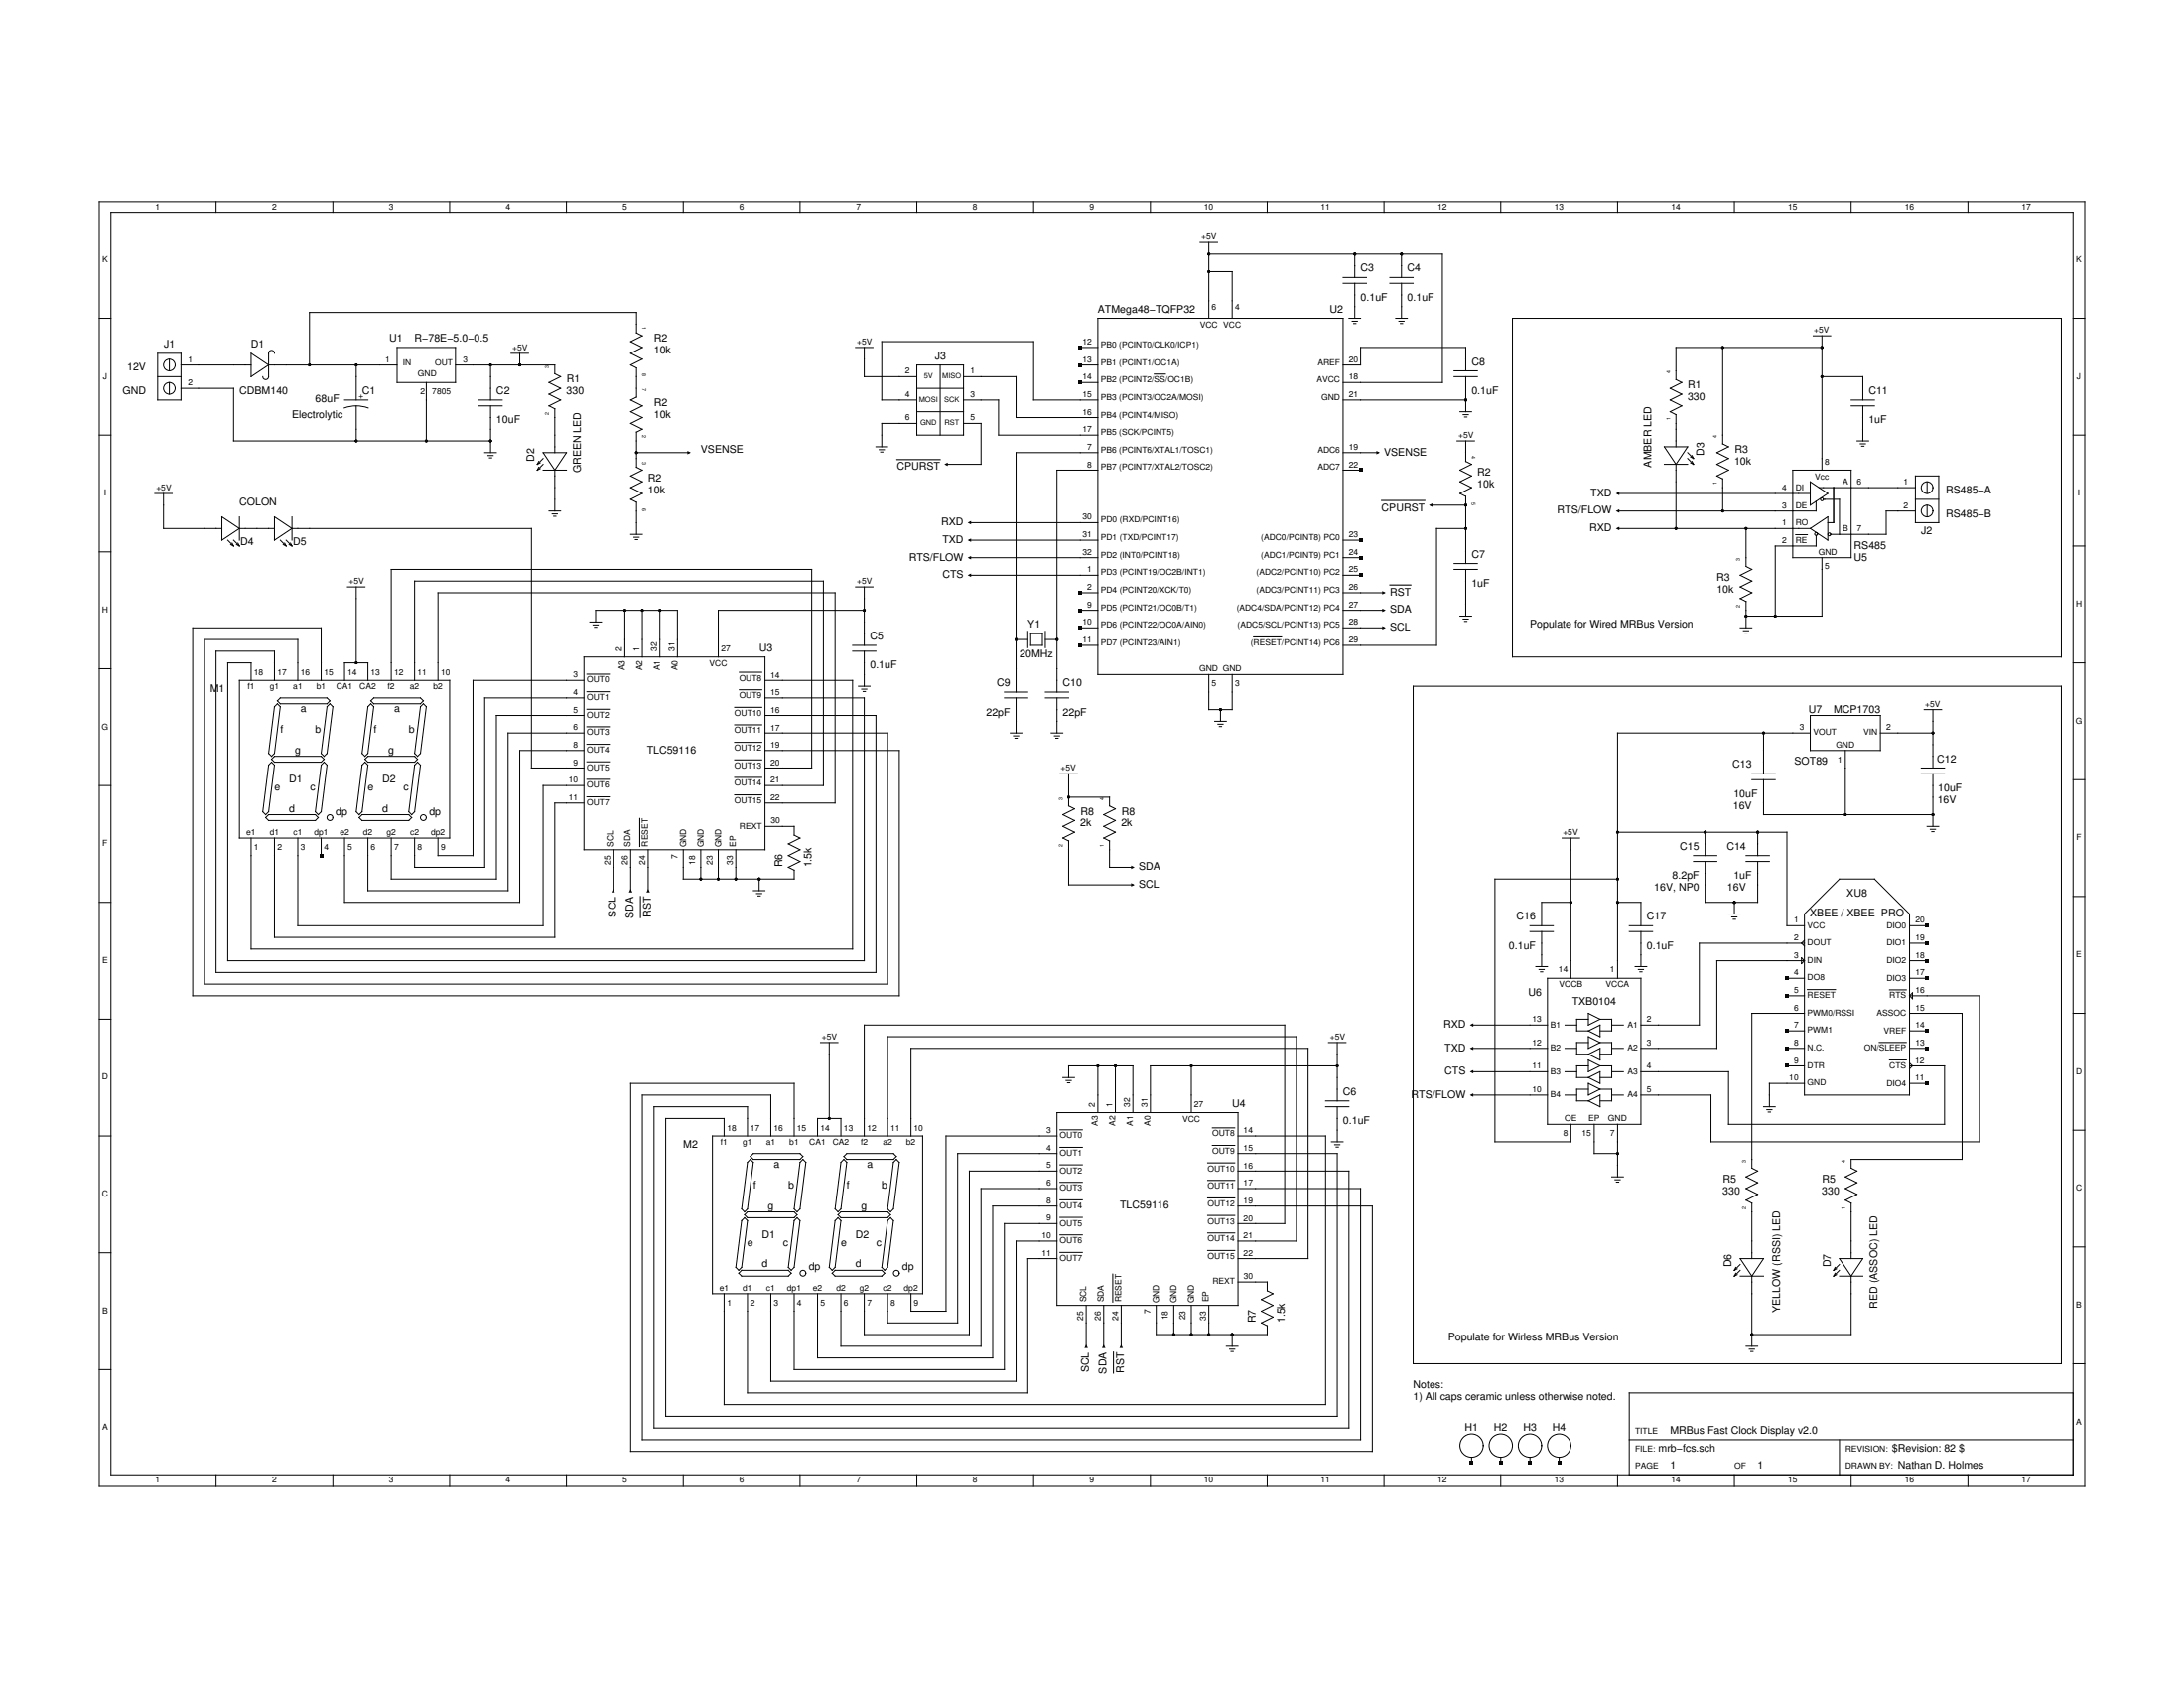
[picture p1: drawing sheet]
<svg xmlns="http://www.w3.org/2000/svg" width="279mm" height="216mm" viewBox="0 0 279 216" stroke-linecap="round" stroke-linejoin="round" font-family="sans-serif">
<g fill="none" stroke="#000" stroke-width=".13">
<path d="M12.7 25.8h254v164.3h-254zM14.2 27.3h251v161.3h-251zM27.6 25.8v1.5M42.6 25.8v1.5M57.5 25.8v1.5M72.5 25.8v1.5M87.4 25.8v1.5M102.3 25.8v1.5M117.3 25.8v1.5M132.2 25.8v1.5M147.2 25.8v1.5M153.5 31h2.3"/>
<path d="M154.6 32.5h29.9v16.4h-12.7M154.6 31v9.7M154.6 34.7h3v6M162.1 25.8v1.5M171.8 35.5h3M171.8 36.2h3M173.3 32.5v3M173.3 36.2v4.5M177.1 25.8v1.5M177.8 35.5h3M177.8 36.2h3M179.3 32.5v3"/>
<path d="M179.3 36.2v4.5M192 25.8v1.5M206.9 25.8v1.5M221.9 25.8v1.5M236.8 25.8v1.5M251.8 25.8v1.5M12.7 40.7h1.5M12.7 55.6h1.5M20.2 45.2h3v6h-3zM20.2 48.2h3M21.7 45.9v1.5M21.7 48.9v1.5"/>
<path d="M23.2 46.7h8.9M23.2 49.7h6.7v6.7h32.9M32.1 45.2l2.3 1.5-2.3 1.5zM34.4 46.7h16.4M35.1 45.2a.37 .37 0 0 0-.4-.4 .37 .37 0 0 0-.3 .4v3a.37 .37 0 0 1-.4 .4 .37 .37 0 0 1-.4-.4M39.6 46.7v-6.7h41.8v2.6l.8 .4-1.5 .7 1.5 .7-1.5 .8 1.5 .7-1.5 .8 .7 .4v3.7l-.7 .4 1.5 .7-1.5 .8 1.5 .7-1.5 .8 1.5 .7-.8 .4M44 52.2a4.5 4.5 0 0 1 3.1 0M44.1 51.2h3M45.6 46.7v4.5M45.6 51.9v4.5M50.8 44.4h7.5v4.5h-7.5zM54.5 48.9v7.5"/>
<path d="M58.3 46.7h12.7v1.1l.7 .4-1.5 .7 1.5 .8-1.5 .7 1.5 .8-1.5 .7 .8 .4M61.3 51.2h2.9M61.3 51.9h2.9M62 57.9h1.5M62.4 58.3h.7M62.6 58.6h.3M62.8 46.7v4.5M62.8 51.9v6M65.4 45.2h2.2M66.5 45.2v1.5M68.9 59.8l-.2 .3M68.9 59l-.2 .4"/>
<path d="M69.1 59.9l-.4 .2M69.1 59.2l-.4 .2M69.5 57.9h3l-1.5 2.2zM69.5 58.6l-.8 .8M69.5 59.4l-.8 .7M71 52.3v5.6M81.4 57.9h6.8M81.4 55.3v4.5M81.4 59.8l.8 .3-1.5 .8 1.5 .7-1.5 .8 1.5 .7-1.5 .8 .7 .3v4.1M109.4 44.4h2.3M110.6 44.4v3.8h6.7M112.1 57.1h1.5"/>
<path d="M112.5 57.5h.6M112.7 57.8h.3M114.7 58.8h5.6M117.3 46.7h6v8.9h-6zM117.3 49.7h6M117.3 51.2h-4.5v-7.5h19.4v7.5h8.2M117.3 52.7h6M117.3 54.2h-4.5v2.9M120.3 46.7v8.9M123.3 51.2h4.4v4.4h12.7M123.3 48.2h6.7v5.2h10.4M123.3 54.2h2.2v5.2h-4.5"/>
<path d="M138.2 46.7h2.2M138.2 48.9h2.2M138.2 44.4h2.2M140.4 57.9h-10.4v30.6M140.4 40.7h31.4v45.6h-31.4zM147.7 47.8h1.4M171.8 46.7h2.3v-2.3h13.4v3M171.8 57.9h4.5M171.8 51.2h15.7M172.6 40.7h1.5M173 41.1h.7M173.2 41.4h.3"/>
<path d="M178.5 40.7h1.5M179 41.1h.6M179.1 41.4h.3M186 48.2h3M186 47.4h3M186.4 56.4h2.2M186.8 52.7h1.5M187.2 53h.6M187.4 53.3h.3M187.5 48.2v4.5M187.5 56.4v2.6l.8 .4M188.3 59.4l-1.5 .7 1.5 .8-1.5 .7 1.5 .8-1.5 .7 .7 .4v8.6"/>
<path d="M193.5 40.7h70.2v43.3h-70.2zM212.9 57.1h3l-1.5 2.3zM212.9 59.4h3M213.7 52.7l.7 .3v4.1M214.4 59.4v8.2M215.9 57.9l.7 .7M215.9 58.6l.7 .8M216.3 59.2l.3 .2M216.3 58.4l.3 .2M216.5 59l.1 .4M216.5 58.3l.1 .3M220.4 44.4v12.4l.7 .3-1.5 .8 1.5 .7-1.5 .8 1.5 .7-1.5 .8 .8 .4v4.1"/>
<path d="M232 42.9h2.2M233.1 48.2h5.2v3M233.1 44.4h-18.7v4.2l.8 .3-1.5 .8 1.5 .7-1.5 .8 1.5 .7-1.5 .8M233.1 42.9v17.2M236.8 51.2h3M236.8 51.9h3M237.6 56.4h1.5M238 56.8h.6M238.2 57.1h.3M238.3 51.9v4.5M265.2 40.7h1.5M265.2 55.6h1.5"/>
<path d="M12.7 70.6h1.5M19.8 63.1h2.2M20.9 63.1v4.5h7.5M28.4 66.1l2.2 1.5-2.2 1.5zM29.1 69.1l.8 .7M29.5 69.7l.4 .1M29.7 69.5l.2 .3M29.9 69.1l.7 .7M30.3 69.7l.3 .1M30.4 69.5l.2 .3M30.6 67.6h4.5M30.6 66.1v3"/>
<path d="M35.1 66.1l2.3 1.5-2.3 1.5zM35.9 69.1l.7 .7M36.2 69.7l.4 .1M36.4 69.5l.2 .3M36.6 69.1l.8 .7M37 69.7l.4 .1M37.2 69.5l.2 .3M37.4 67.6h30.6v30.6h6.7M37.4 66.1v3M44.5 75.1h2.2M45.6 75.1v9.7M69.5 60.1h3"/>
<path d="M70.2 65.4h1.5M70.6 65.7h.7M70.8 66h.3M71 60.1v5.3M75.5 79.6h1.4M75.9 79.9h.6M76.2 79.6v-1.5h10.5v5.9M79.9 78.1v5.9M80.7 68.3h1.5M81.1 68.7h.7M81.3 69h.3M82.2 78.1v5.9"/>
<path d="M84.4 78.1v5.9M109.4 75.1h2.3M110.6 75.1v7.4M110.6 78.1h-18.7v5.9M124 66.9h16.4M124 71.3h16.4M124 69.1h16.4M124 73.6h16.4M138.2 75.8h2.2M138.2 78.1h2.2M140.4 60.1h-5.2v28.4M171.8 60.1h2.3"/>
<path d="M171.8 71.3h2.3M171.8 69.1h2.3M171.8 73.6h2.3M171.8 75.8h5.3M171.8 78.1h5.3M176.7 64h5.6M177.8 74.8h2.7M183 64.6h4.5M186 72.1h3M186 72.8h3M186.8 78.8h1.5M187.2 79.2h.6"/>
<path d="M187.4 79.5h.3M187.5 67.6h-3.7v14.9h-12M187.5 72.8v6M206.9 65.4h25.4M206.9 63.1h24.7M206.9 67.6h24.7M222.6 76.6l.8 .3v3.4M223.4 67.6v4.9l.7 .3-1.5 .8 1.5 .7-1.5 .8 1.5 .7-1.5 .8M229.3 60.1h7.5v11.2h-7.5zM229.7 68.4h1.5M231.6 61.6l2.2 1.5-2.2 1.5zM231.6 67.6l2.2-1.5v3z"/>
<path d="M232.3 64.1v1.3M232.3 68.5v1.3h-5.2v9M232.7 62.4h12.3M233.1 71.3v7.5h-9.7M233.3 63.9h2v4.4M234.6 62.4v4.5h-.8M245 65.4h-3.7v2.9h-7.1M245 60.9h3v6h-3zM245 63.9h3M246.5 61.6v1.5M246.5 64.6v1.5M265.2 69.8h1.5"/>
<path d="M12.7 85.5h1.5M30.6 87h26.9v20.2h-26.9zM32.1 87v-2.2h-3v38.1h81.5v-33.6h-12.7M34.4 97.9l.3-.4 .4 .4-.7 5.9-.4 .4-.4-.4zM35.1 87v-3.7h-7.5v41.1h84.5v-32.9h-14.2M35.1 96.7h6l.4 .4-.4 .4h-6l-.4-.4zM35.5 89.6l.4-.3h5.9l.4 .3-.4 .4h-5.9zM35.5 90l.4 .4-.8 6-.4 .3-.3-.3 .7-6zM38.1 87v-5.2h-12v44.1h87.5v-32.2h-15.7M41.1 87v-6.7h-16.4v47.1h90.3v-31.4h-17.1M41.1 97.9l.4-.4 .3 .4-.7 5.9-.4 .4-.4-.4zM41.8 90.4l.4-.4 .4 .4-.8 6-.3 .3-.4-.3z"/>
<path d="M44.1 87v-2.2h3v2.2M46.3 97.9l.4-.4 .4 .4-.8 5.9-.4 .4-.3-.4zM47.1 96.7h5.9l.4 .4-.4 .4h-5.9l-.4-.4zM47.1 90.4l.3-.4 .4 .4-.7 6-.4 .3-.4-.3zM47.4 89.6l.4-.3h6l.4 .3-.4 .4h-6zM50.1 87v-14.2h53.7v25.4h-5.9M53 87v-12.7h52.3v26.2h-7.4M53 97.9l.4-.4 .4 .4-.8 5.9-.3 .4-.4-.4zM53.8 90.4l.4-.4 .3 .4-.7 6-.4 .3-.4-.3zM56 87v-11.2h50.8v26.9h-8.9M74.7 96h-8.2v19.4h-22.4v-8.2M74.7 91.5h-11.2v20.9h-13.4v-5.2"/>
<path d="M74.7 93.7h-9.7v20.2h-17.9v-6.7M74.7 87h-14.2v22.4h-4.5v-2.2M74.7 84h23.2v24.7h-23.2zM74.7 89.3h-12.7v21.6h-9v-3.7M75.1 99.7h2.9M75.1 97.4h2.9M75.1 95.2h2.9M75.1 93h2.9M75.1 90.7h2.9M75.1 88.5h2.9M75.1 86.2h2.9M76.1 80.2h.2"/>
<path d="M94 99.4h3.5M94 97.2h3.5M94 94.9h3.5M94 92.7h3.5M94 90.5h3.5M94.6 88.2h2.9M94.6 86h2.9M97.9 87h11.2v34.4h-77v-14.2M109.1 82.5h3M109.1 83.3h3M109.8 87.8h1.5M110.2 88.1h.7"/>
<path d="M110.4 88.4h.3M110.6 83.3v4.5M128.5 88.5h3M128.5 89.3h3M129.2 93.7h1.5M129.7 94.1h.6M129.8 94.4h.3M130 89.3v4.4M130 81.8h1.5M131.5 80.7v2.1M131.9 81h1.5v1.5h-1.5zM133.7 81.8h1.5"/>
<path d="M133.7 80.7v2.1M133.7 88.5h3M133.7 89.3h3M134.5 93.7h1.5M134.9 94.1h.7M135.1 94.4h.3M135.2 89.3v4.4M135.6 99h2.2M136.7 99v4.1l.8 .4-1.5 .7 1.5 .8-1.5 .7 1.5 .7-1.5 .8 .7 .4v5.6h8.2M138.2 80.3h2.2M138.2 82.5h2.2M154.6 86.3v4.5h3v-4.5"/>
<path d="M155.4 92.3h1.5M155.8 92.6h.7M156 92.9h.3M156.1 90.8v1.5M160.4 81.5h3.6M171.8 80.3h5.3M180.8 87.8h82.9v86.6h-82.9zM222.6 80.3h1.5M223 80.7h.7M223.2 81h.3M224.1 99h3M224.1 99.7h3"/>
<path d="M225.6 99.7v4.5h21.7M225.6 93.7v5.3M231.6 91.5h9v4.5h-9zM231.6 93.7h-24.7v31.4M236.1 96v8.2M240.6 93.7h6.7M245.8 98.2h3M245.8 99h3M246.2 90.8h2.2M247.3 90.8v7.4M247.3 99v6.7M265.2 99.7h1.5"/>
<path d="M265.2 84.8h1.5M12.7 115.4h1.5M12.7 100.5h1.5M34.4 104.2h5.9l.4 .4-.4 .4h-5.9l-.4-.4zM41.1 107.2v2.2M46.3 104.2h6l.4 .4-.4 .4h-6l-.4-.4zM74.7 102.7h-3.7v17.2h-35.9v-12.7M74.7 100.5h-5.2v17.9h-31.4v-11.2M75.1 101.9h2.9M78.4 108.7v5.2M80.7 108.7v5.2M81.8 104.7v3.6"/>
<path d="M81.9 114.7v2.7M82.9 108.7v5.2M87.4 108.7v3.7h14.2v-1.1M89.6 108.7v3.7M91.9 108.7v3.7M94 101.7h3.5M94.1 108.7v3.7M96.4 113.9h1.5M96.8 114.3h.7M97 114.6h.3M97.1 112.4v1.5M97.9 105.7h3.7v1.1l.7 .4-1.4 .7 1.4 .8-1.4 .7 1.4 .8-1.4 .7 .7 .4"/>
<path d="M136.7 102h5.2v1.1l.8 .4-1.5 .7 1.5 .8-1.5 .7 1.5 .7-1.5 .8 .7 .4v3.3h3M195.7 118.4h3M195.7 119.1h3M197.2 119.1v4.5M199.8 107.2h2.3M201 107.2v17.9M201 115.4h-3.8v3M206.9 106.4h21.7v12h2.2M206.9 112.4h-15.7v33.6h9.8v-2.2M206.9 115.4h3v3M208.4 118.4h3M208.4 119.1h3"/>
<path d="M209.9 119.1v4.5M216.6 109.4h3M216.6 110.2h3M218.1 110.2v5.2h6.8v-5.2M218.1 106.4v3M221.1 116.9h1.5M221.5 117.3h.7M221.7 117.6h.3M221.9 115.4v1.5M223.4 109.4h3M223.4 110.2h3M224.9 106.4v3"/>
<path d="M230.8 116.9l4.5-4.5h4.5l4.5 4.5v23.2h-13.5zM244.3 118.4h2.2M246.5 105.7h1.5M246.9 106.1h.7M247.1 106.4h.3M265.2 114.7h1.5M12.7 130.4h1.5M105 133.3h2.2M106.1 133.3v9.8M136 137.8h1.5M136.4 138.2h.6M136.6 138.5h.3"/>
<path d="M136.7 137.8v-1.5h8.2v6M140.4 136.3v6M142.7 136.3v6M152.4 136.3v6M170 133.3h2.2M171.1 136.3h-23.9v6M171.1 133.3v7.5M188.3 134.1h9.7M188.3 131.1h9.7M188.3 137.1h9.7M196.5 123.6h1.5M196.9 124h.7"/>
<path d="M197.1 124.3h.3M198 125.1h11.9v18.7h-11.9zM200.2 134.1h1.5M200.2 131.1h1.5M200.2 137.1h1.5M203.2 133.3h-1.5v1.5h1.5M203.2 136.3h-1.5v1.5h1.5M203.2 130.4h-1.5v1.4h1.5M203.2 131.8l1.5-.7v1.5zM203.2 134.8l1.5-.7v1.5zM203.2 137.8l1.5-.7v1.5zM203.2 129.6l1.5 .8-1.5 .7z"/>
<path d="M203.2 132.6l1.5 .7-1.5 .8zM203.2 135.6l1.5 .7-1.5 .8zM203.2 138.6l1.5 .7-1.5 .8zM203.2 139.3h-1.5v1.5h1.5M204.7 133.3h1.5v1.5h-1.5M204.7 136.3h1.5v1.5h-1.5M204.7 130.4h1.5v1.4h-1.5M204.7 139.3h1.5v1.5h-1.5M206.2 134.1h1.5M206.2 131.1h1.5M206.2 137.1h1.5M209.2 123.6h1.5"/>
<path d="M209.6 124h.7M209.8 124.3h.3M228.6 134.1h2.2M228.6 125.1h2.2M228.6 127.4h2.2M228.6 131.8h2.2M228.6 136.3h2.2M230.5 122.5l.3 .4-.3 .4zM230.8 122.9h-11.2v11.2h-9.7M230.8 120.6h-13.4v10.5h-7.5M230.8 129.6h-6.7v19.8l.8 .4-1.5 .7 1.5 .8-1.5 .7 1.5 .8-1.5 .7 .7 .4M230.8 138.6h-4.4v3"/>
<path d="M230.8 120.3l-.3 .3 .3 .4M231.2 126.6h3.6M240.4 133.3h3.5M241.7 135.6h2.2M241.7 126.6h2.2M244.3 129.6h6.7v18.7h-14.2v1.1l.8 .4-1.5 .7 1.5 .8-1.5 .7 1.5 .8-1.5 .7 .7 .4M244.3 134.1h2.2M244.3 120.6h2.2M244.3 122.9h2.2M244.3 125.1h2.2M244.3 127.4h9v18.6h-34.4v-5.9h-9M244.3 131.8h2.2"/>
<path d="M244.3 136.3h4.5v7.5h-27.7v-6.7h-11.2M244.3 138.6h2.2M244.3 136l.4 .3-.4 .4M244.7 127v.7l-.4-.3zM265.2 129.6h1.5M12.7 145.3h1.5M91.1 145.3h26.9v20.2h-26.9zM92.6 145.3v-2.2h-7.4v38.1h85.9v-33.7h-12.7M94.9 156.1l.4-.3 .3 .3-.7 6-.4 .4-.4-.4zM95.6 145.3v-3.7h-11.9v41h88.9v-32.8h-14.2M95.6 155h6l.4 .4-.4 .4h-6l-.3-.4zM95.6 148.7l.4-.4 .4 .4-.8 5.9-.3 .4-.4-.4z"/>
<path d="M96 147.9l.4-.4h5.9l.4 .4-.4 .4h-5.9zM98.6 145.3v-5.2h-16.4v44h91.9v-32.1h-15.7M101.6 145.3v-6.7h-20.9v47h94.9v-31.3h-17.2M101.6 156.1l.4-.3 .3 .3-.7 6-.4 .4-.3-.4zM102.3 148.7l.4-.4 .4 .4-.8 5.9-.3 .4-.4-.4zM104.6 145.3v-2.2h3v2.2M106.8 156.1l.4-.3 .4 .3-.8 6-.3 .4-.4-.4zM107.6 155h6l.3 .4-.3 .4h-6l-.4-.4zM107.6 148.7l.4-.4 .3 .4-.7 5.9-.4 .4-.4-.4zM108 147.9l.3-.4h6l.4 .4-.4 .4h-6zM110.6 145.3v-14.2h53.8v25.4h-6M113.6 145.3v-12.7h52.2v26.1h-7.4"/>
<path d="M113.9 155.8l.4 .3-.7 6-.4 .4-.4-.4 .8-6zM114.3 148.7l.4-.4 .3 .4-.7 5.9-.4 .4-.3-.4zM116.5 145.3v-11.2h50.8v26.9h-8.9M135.2 145.3h-14.2v22.4h-4.5v-2.2M135.2 158.7h-5.2v18h-31.4v-11.2M135.2 156.5h-6.7v18.7h-26.9v-9.7M135.2 154.3h-8.2v19.4h-22.4v-8.2M135.2 152h-9.7v20.2h-17.9v-6.7M135.2 149.8h-11.2v20.9h-13.4v-5.2M135.2 147.5h-12.7v21.7h-8.9v-3.7M135.2 142.3h23.2v24.7h-23.2zM135.6 157.9h2.9"/>
<path d="M135.6 155.7h2.9M135.6 153.5h2.9M135.6 151.2h2.9M135.6 149h2.9M135.6 146.7h2.9M135.6 144.5h2.9M154.5 159.9h3.5M154.5 157.7h3.5M154.5 155.5h3.5M154.5 153.2h3.5M154.5 151h3.5M154.5 148.7h3.5"/>
<path d="M155.1 146.5h2.9M155.1 144.3h2.9M158.4 145.3h11.2v34.4h-77v-14.2M169.6 140.8h3M169.6 141.6h3M170.3 146h1.5M170.7 146.4h.7M170.9 146.7h.3M171.1 141.6v4.4M188.3 140.1h9.7M200.2 140.1h1.5M203.2 140.8l1.5-.7v1.5z"/>
<path d="M203.9 143.8v3.7h3M206.2 140.1h1.5M206.2 150.5h1.5M206.6 150.9h.7M206.8 151.2h.3M206.9 143.8v6.7M224.1 153.9v7.1M225.6 141.6h1.5M226 141.9h.7M226.2 142.2h.3M236.8 153.9v7.1M265.2 144.5h1.5"/>
<path d="M265.2 159.5h1.5M12.7 175.2h1.5M12.7 160.2h1.5M94.9 162.5h6l.3 .4-.3 .3h-6l-.4-.3zM106.5 162.9l.3-.4h6l.4 .4-.4 .3h-6zM135.2 161h-3.7v17.2h-35.9v-12.7M135.6 160.2h2.9M139 167v5.2M141.2 167v5.2M142.4 163v3.5M142.4 172.9v2.7M143.4 167v5.2"/>
<path d="M147.9 167v3.7h14.2v-1.1M150.2 167v3.7M152.4 167v3.7M154.6 167v3.7M156.9 172.2h1.5M157.3 172.6h.7M157.5 172.9h.3M157.6 170.7v1.5M158.4 164h3.7v1.1l.8 .4-1.5 .7 1.5 .8-1.5 .7 1.5 .8-1.5 .7 .7 .4M222.1 162.9l-.2 .3M222.1 162.1l-.2 .4M222.3 163l-.4 .2"/>
<path d="M222.3 162.3l-.4 .2M222.6 163.2h3M222.6 161h3l-1.5 2.2zM222.6 161.7l-.7 .8M222.6 162.5l-.7 .7M223.4 172.2h1.5M223.8 172.6h.7M224 172.9h.3M224.1 163.2v9M234.8 162.9l-.2 .3M234.8 162.1l-.2 .4M235 163l-.4 .2"/>
<path d="M235 162.3l-.4 .2M235.3 163.2h3M235.3 161h3l-1.5 2.2zM235.3 161.7l-.7 .8M235.3 162.5l-.7 .7M236.8 163.2v7.5h-12.7M265.2 178.2h-56.8v10.4M265.2 174.4h1.5M27.6 188.6v1.5M42.6 188.6v1.5M57.5 188.6v1.5M72.5 188.6v1.5"/>
<path d="M87.4 188.6v1.5M102.3 188.6v1.5M117.3 188.6v1.5M132.2 188.6v1.5M147.2 188.6v1.5M162.1 188.6v1.5M177.1 188.6v1.5M188.3 186.4v.7M192 186.4v.7M192 188.6v1.5M195.7 186.4v.7M199.5 186.4v.7"/>
<path d="M206.9 188.6v1.5M208.4 184.1h56.8M221.9 188.6v1.5M235.3 184.1v4.5M236.8 188.6v1.5M251.8 188.6v1.5"/>
<circle cx="21.7" cy="49.7" r=".75"/>
<circle cx="21.7" cy="46.7" r=".75"/>
<circle cx="232.3" cy="68.3" r=".19"/>
<circle cx="233.1" cy="63.9" r=".19"/>
<circle cx="234" cy="68.3" r=".19"/>
<circle cx="246.5" cy="62.4" r=".75"/>
<circle cx="246.5" cy="65.4" r=".75"/>
<circle cx="42.2" cy="104.6" r=".37"/>
<circle cx="54.2" cy="104.6" r=".37"/>
<circle cx="102.7" cy="162.9" r=".37"/>
<circle cx="114.7" cy="162.9" r=".37"/>
<circle cx="188.3" cy="184.9" r="1.49"/>
<circle cx="192" cy="184.9" r="1.49"/>
<circle cx="195.7" cy="184.9" r="1.49"/>
<circle cx="199.5" cy="184.9" r="1.49"/>
</g>
<g fill="#000">
<path d="M87.9 57.7l.5 .2-.5 .2zM120.8 59.4l.4-.2v.4zM138 44.2h.4v.5h-.4zM138 46.5h.4v.4h-.4zM138 48.7h.4v.4h-.4zM173.8 59.9h.5v.5h-.5zM176.1 57.7l.4 .2-.4 .2zM123.8 66.9l.4-.3v.5zM123.8 69.1l.4-.2v.4zM123.8 71.3l.4-.2v.5zM123.8 73.6l.4-.2v.4zM138 75.6h.4v.4h-.4z"/>
<path d="M138 77.8h.4v.5h-.4zM173.8 68.9h.5v.4h-.5zM173.8 71.1h.5v.5h-.5zM173.8 73.4h.5v.4h-.5zM176.8 77.8l.5 .3-.5 .2zM176.8 75.6l.5 .2-.5 .2zM182.8 64.6l.5-.2v.4zM206.7 65.4l.5-.3v.5zM206.7 67.6l.5-.2v.4zM206.7 63.1l.5-.2v.4zM138 80.1h.4v.4h-.4zM138 82.3h.4v.5h-.4z"/>
<path d="M176.8 80.1l.5 .2-.5 .2zM40.9 109.2h.4v.5h-.4zM78.4 113.7l.3 .4h-.5zM80.7 113.7l.2 .4h-.4zM82.9 113.7l.2 .4h-.4zM144.7 110.7l.5 .2-.5 .3zM144.7 112.9l.5 .3-.5 .2zM246.3 118.2h.5v.4h-.5zM188 131.1l.5-.2v.4zM188 134.1l.5-.2v.4zM188 137.1l.5-.2v.4zM188 140.1l.5-.3v.5z"/>
<path d="M228.4 124.9h.4v.4h-.4zM228.4 127.1h.4v.5h-.4zM228.4 131.6h.4v.5h-.4zM228.4 133.9h.4v.4h-.4zM228.4 136.1h.4v.5h-.4zM246.3 138.3h.5v.5h-.5zM246.3 133.9h.5v.4h-.5zM246.3 131.6h.5v.5h-.5zM246.3 124.9h.5v.4h-.5zM246.3 122.7h.5v.4h-.5zM246.3 120.4h.5v.5h-.5zM139 172l.2 .4h-.5z"/>
<path d="M141.2 172l.2 .4h-.4zM143.4 172l.3 .4h-.5zM188 186.9h.5v.5h-.5zM191.8 186.9h.4v.5h-.4zM195.5 186.9h.5v.5h-.5zM199.2 186.9h.5v.5h-.5z"/>
<circle cx="154.6" cy="32.5" r=".19"/>
<circle cx="154.6" cy="34.7" r=".19"/>
<circle cx="173.3" cy="32.5" r=".19"/>
<circle cx="179.3" cy="32.5" r=".19"/>
<circle cx="39.6" cy="46.7" r=".19"/>
<circle cx="45.6" cy="56.4" r=".19"/>
<circle cx="45.6" cy="46.7" r=".19"/>
<circle cx="54.5" cy="56.4" r=".19"/>
<circle cx="62.8" cy="56.4" r=".19"/>
<circle cx="62.8" cy="46.7" r=".19"/>
<circle cx="66.5" cy="46.7" r=".19"/>
<circle cx="81.4" cy="57.9" r=".19"/>
<circle cx="187.5" cy="51.2" r=".19"/>
<circle cx="220.4" cy="44.4" r=".19"/>
<circle cx="233.1" cy="48.2" r=".19"/>
<circle cx="233.1" cy="44.4" r=".19"/>
<circle cx="79.9" cy="78.1" r=".19"/>
<circle cx="82.2" cy="78.1" r=".19"/>
<circle cx="84.4" cy="78.1" r=".19"/>
<circle cx="110.6" cy="78.1" r=".19"/>
<circle cx="187.5" cy="64.6" r=".19"/>
<circle cx="187.5" cy="67.6" r=".19"/>
<circle cx="214.4" cy="67.6" r=".19"/>
<circle cx="220.4" cy="65.4" r=".19"/>
<circle cx="223.4" cy="67.6" r=".19"/>
<circle cx="223.4" cy="78.8" r=".19"/>
<circle cx="227.1" cy="78.8" r=".19"/>
<circle cx="45.6" cy="84.8" r=".19"/>
<circle cx="130" cy="81.8" r=".19"/>
<circle cx="135.2" cy="81.8" r=".19"/>
<circle cx="156.1" cy="90.8" r=".19"/>
<circle cx="225.6" cy="93.7" r=".19"/>
<circle cx="247.3" cy="93.7" r=".19"/>
<circle cx="89.6" cy="112.4" r=".19"/>
<circle cx="91.9" cy="112.4" r=".19"/>
<circle cx="94.1" cy="112.4" r=".19"/>
<circle cx="97.1" cy="112.4" r=".19"/>
<circle cx="136.7" cy="102" r=".19"/>
<circle cx="201" cy="115.4" r=".19"/>
<circle cx="206.9" cy="106.4" r=".19"/>
<circle cx="206.9" cy="112.4" r=".19"/>
<circle cx="206.9" cy="115.4" r=".19"/>
<circle cx="218.1" cy="106.4" r=".19"/>
<circle cx="221.9" cy="115.4" r=".19"/>
<circle cx="224.9" cy="106.4" r=".19"/>
<circle cx="236.1" cy="104.2" r=".19"/>
<circle cx="247.3" cy="104.2" r=".19"/>
<circle cx="140.4" cy="136.3" r=".19"/>
<circle cx="142.7" cy="136.3" r=".19"/>
<circle cx="152.4" cy="136.3" r=".19"/>
<circle cx="171.1" cy="136.3" r=".19"/>
<circle cx="106.1" cy="143.1" r=".19"/>
<circle cx="206.9" cy="147.5" r=".19"/>
<circle cx="150.2" cy="170.7" r=".19"/>
<circle cx="152.4" cy="170.7" r=".19"/>
<circle cx="154.6" cy="170.7" r=".19"/>
<circle cx="157.6" cy="170.7" r=".19"/>
<circle cx="224.1" cy="170.7" r=".19"/>
</g>
<g font-size="1.3">
<text x="174.1" y="34.7">C3</text>
<text x="180" y="34.7">C4</text>
<text x="140.4" y="40">ATMega48−TQFP32</text>
<text x="170.1" y="40">U2</text>
<text x="174.1" y="38.5">0.1uF</text>
<text x="180" y="38.5">0.1uF</text>
<text x="16.3" y="47.4">12V</text>
<text x="21" y="44.4">J1</text>
<text x="32.1" y="44.4">D1</text>
<text x="49.8" y="43.7">U1</text>
<text x="53" y="43.7">R−78E−5.0−0.5</text>
<text x="83.7" y="43.7">R2</text>
<text x="83.7" y="45.2">10k</text>
<text x="119.6" y="45.9">J3</text>
<text x="188.3" y="46.7">C8</text>
<text x="15.7" y="50.4">GND</text>
<text x="30.6" y="50.4">CDBM140</text>
<text x="37.4" y="53.4">Electrolytic</text>
<text x="40.3" y="51.4">68uF</text>
<text x="46.3" y="50.4">C1</text>
<text x="63.5" y="50.4">C2</text>
<text x="72.5" y="50.4">330</text>
<text x="72.5" y="48.9">R1</text>
<text x="83.7" y="51.9">R2</text>
<text x="83.7" y="53.4">10k</text>
<text x="188.3" y="50.4">0.1uF</text>
<text x="215.9" y="51.2">330</text>
<text x="215.9" y="49.7">R1</text>
<text x="239.1" y="50.4">C11</text>
<text x="63.5" y="54.2">10uF</text>
<text x="68.4" y="59" transform="rotate(-90 68.4 59)">D2</text>
<text x="89.6" y="57.9">VSENSE</text>
<text x="177.1" y="58.2">VSENSE</text>
<text x="211.3" y="59.8" transform="rotate(-90 211.3 59.8)">AMBER LED</text>
<text x="218" y="58.3" transform="rotate(-90 218 58.3)">D3</text>
<text x="221.9" y="59.4">10k</text>
<text x="221.9" y="57.9">R3</text>
<text x="239.1" y="54.2">1uF</text>
<text x="30.6" y="64.6">COLON</text>
<text x="74.3" y="60.5" transform="rotate(-90 74.3 60.5)">GREEN LED</text>
<text x="82.9" y="61.6">R2</text>
<text x="82.9" y="63.1">10k</text>
<text x="114.7" y="60.1">CPURST</text>
<text x="176.7" y="65.4">CPURST</text>
<text x="189" y="60.9">R2</text>
<text x="189" y="62.4">10k</text>
<text x="199.2" y="65.7">RTS/FLOW</text>
<text x="203.5" y="63.5">TXD</text>
<text x="248.9" y="63.1">RS485−A</text>
<text x="30.8" y="69.7">D4</text>
<text x="37.5" y="69.7">D5</text>
<text x="116.3" y="71.7">RTS/FLOW</text>
<text x="120.4" y="67.2">RXD</text>
<text x="120.6" y="69.4">TXD</text>
<text x="188.3" y="71.3">C7</text>
<text x="203.3" y="68">RXD</text>
<text x="237.2" y="70.2">RS485</text>
<text x="237.2" y="71.7">U5</text>
<text x="245.8" y="68.3">J2</text>
<text x="248.9" y="66.1">RS485−B</text>
<text x="120.6" y="73.9">CTS</text>
<text x="177.8" y="76.2">RST</text>
<text x="188.3" y="75.1">1uF</text>
<text x="219.6" y="74.3">R3</text>
<text x="219.6" y="75.8">10k</text>
<text x="97.1" y="83.3">U3</text>
<text x="111.3" y="81.8">C5</text>
<text x="131.5" y="80.3">Y1</text>
<text x="177.8" y="78.4">SDA</text>
<text x="177.8" y="80.7">SCL</text>
<text x="195.7" y="80.3">Populate for Wired MRBus Version</text>
<text x="26.9" y="88.5">M1</text>
<text x="111.3" y="85.5">0.1uF</text>
<text x="127.5" y="87.8">C9</text>
<text x="130.5" y="84">20MHz</text>
<text x="136" y="87.8">C10</text>
<text x="35.9" y="93.7">f</text>
<text x="38.5" y="91.1">a</text>
<text x="40.3" y="93.7">b</text>
<text x="47.8" y="93.7">f</text>
<text x="50.4" y="91.1">a</text>
<text x="52.3" y="93.7">b</text>
<text x="126.2" y="91.5">22pF</text>
<text x="136" y="91.5">22pF</text>
<text x="231.4" y="91.1">U7</text>
<text x="234.6" y="91.1">MCP1703</text>
<text x="35.1" y="101.1">e</text>
<text x="37" y="100.1">D1</text>
<text x="37.7" y="96.4">g</text>
<text x="39.7" y="101.1">c</text>
<text x="47.1" y="101.1">e</text>
<text x="48.9" y="100.1">D2</text>
<text x="49.7" y="96.4">g</text>
<text x="51.6" y="101.1">c</text>
<text x="82.8" y="96.3">TLC59116</text>
<text x="221.6" y="98.2">C13</text>
<text x="221.8" y="102">10uF</text>
<text x="229.6" y="97.7">SOT89</text>
<text x="247.8" y="97.5">C12</text>
<text x="247.9" y="101.2">10uF</text>
<text x="37" y="103.8">d</text>
<text x="43" y="104.2">dp</text>
<text x="48.9" y="103.8">d</text>
<text x="54.9" y="104.2">dp</text>
<text x="138.2" y="105.7">2k</text>
<text x="138.2" y="104.2">R8</text>
<text x="143.4" y="105.7">2k</text>
<text x="143.5" y="104.2">R8</text>
<text x="221.7" y="103.5">16V</text>
<text x="247.9" y="102.7">16V</text>
<text x="100.1" y="110.9" transform="rotate(-90 100.1 110.9)">R6</text>
<text x="103.8" y="110.9" transform="rotate(-90 103.8 110.9)">1.5k</text>
<text x="145.7" y="111.3">SDA</text>
<text x="145.7" y="113.5">SCL</text>
<text x="211.6" y="113.9">16V, NP0</text>
<text x="213.9" y="112.4">8.2pF</text>
<text x="214.9" y="108.7">C15</text>
<text x="220.9" y="108.7">C14</text>
<text x="221" y="113.9">16V</text>
<text x="221.8" y="112.4">1uF</text>
<text x="78.8" y="117.3" transform="rotate(-90 78.8 117.3)">SCL</text>
<text x="81" y="117.4" transform="rotate(-90 81 117.4)">SDA</text>
<text x="83.3" y="117.4" transform="rotate(-90 83.3 117.4)">RST</text>
<text x="194" y="117.7">C16</text>
<text x="210.7" y="117.7">C17</text>
<text x="231.5" y="117.3">XBEE / XBEE−PRO</text>
<text x="236.3" y="114.7">XU8</text>
<text x="193" y="121.4">0.1uF</text>
<text x="210.7" y="121.4">0.1uF</text>
<text x="184.7" y="131.5">RXD</text>
<text x="195.5" y="127.4">U6</text>
<text x="201.1" y="128.5">TXB0104</text>
<text x="184.8" y="134.4">TXD</text>
<text x="184.8" y="137.4">CTS</text>
<text x="157.6" y="141.6">U4</text>
<text x="171.8" y="140.1">C6</text>
<text x="171.8" y="143.8">0.1uF</text>
<text x="180.5" y="140.4">RTS/FLOW</text>
<text x="87.4" y="146.8">M2</text>
<text x="99" y="149.4">a</text>
<text x="110.9" y="149.4">a</text>
<text x="96.4" y="152">f</text>
<text x="98.2" y="154.6">g</text>
<text x="100.9" y="152">b</text>
<text x="108.3" y="152">f</text>
<text x="110.2" y="154.6">g</text>
<text x="112.8" y="152">b</text>
<text x="143.3" y="154.6">TLC59116</text>
<text x="220.4" y="152.8">330</text>
<text x="220.4" y="151.3">R5</text>
<text x="233.1" y="152.8">330</text>
<text x="233.1" y="151.3">R5</text>
<text x="95.6" y="159.4">e</text>
<text x="97.5" y="158.3">D1</text>
<text x="100.2" y="159.4">c</text>
<text x="107.6" y="159.4">e</text>
<text x="109.4" y="158.3">D2</text>
<text x="112.1" y="159.4">c</text>
<text x="97.5" y="162.1">d</text>
<text x="103.5" y="162.5">dp</text>
<text x="109.4" y="162.1">d</text>
<text x="115.4" y="162.5">dp</text>
<text x="221.5" y="162.1" transform="rotate(-90 221.5 162.1)">D6</text>
<text x="227.7" y="167.9" transform="rotate(-90 227.7 167.9)">YELLOW (RSSI) LED</text>
<text x="234.2" y="162.1" transform="rotate(-90 234.2 162.1)">D7</text>
<text x="240.2" y="167.3" transform="rotate(-90 240.2 167.3)">RED (ASSOC) LED</text>
<text x="160.6" y="169.2" transform="rotate(-90 160.6 169.2)">R7</text>
<text x="164.4" y="169.2" transform="rotate(-90 164.4 169.2)">1.5k</text>
<text x="185.3" y="171.4">Populate for Wirless MRBus Version</text>
<text x="139.3" y="175.6" transform="rotate(-90 139.3 175.6)">SCL</text>
<text x="141.6" y="175.7" transform="rotate(-90 141.6 175.7)">SDA</text>
<text x="143.8" y="175.6" transform="rotate(-90 143.8 175.6)">RST</text>
<text x="180.8" y="177.6">Notes:</text>
<text x="180.8" y="179.1">1) All caps ceramic unless otherwise noted.</text>
<text x="187.4" y="183">H1</text>
<text x="191.1" y="183">H2</text>
<text x="194.9" y="183">H3</text>
<text x="198.6" y="183">H4</text>
<text x="212.2" y="185.6">mrb−fcs.sch</text>
<text x="213.7" y="183.4">MRBus Fast Clock Display v2.0</text>
<text x="242" y="185.6">$Revision: 82 $</text>
<text x="213.7" y="187.9">1</text>
<text x="224.9" y="187.9">1</text>
<text x="242.8" y="187.9">Nathan D. Holmes</text>
</g>
<g font-size="1.1">
<text x="19.9" y="26.8">1</text>
<text x="34.8" y="26.8">2</text>
<text x="49.8" y="26.8">3</text>
<text x="64.7" y="26.8">4</text>
<text x="79.6" y="26.8">5</text>
<text x="94.6" y="26.8">6</text>
<text x="109.5" y="26.8">7</text>
<text x="124.5" y="26.8">8</text>
<text x="139.4" y="26.8">9</text>
<text x="154" y="26.8">10</text>
<text x="169" y="26.8">11</text>
<text x="183.9" y="26.8">12</text>
<text x="198.9" y="26.8">13</text>
<text x="213.8" y="26.8">14</text>
<text x="228.7" y="26.8">15</text>
<text x="243.7" y="26.8">16</text>
<text x="258.6" y="26.8">17</text>
<text x="13.1" y="33.5">K</text>
<text x="153.7" y="30.6">+5V</text>
<text x="265.6" y="33.5">K</text>
<text x="153.5" y="41.9">VCC VCC</text>
<text x="155" y="39.6">6</text>
<text x="158" y="39.6">4</text>
<text x="24.1" y="46.3">1</text>
<text x="49.3" y="46.3">1</text>
<text x="51.5" y="46.7">IN</text>
<text x="55.6" y="46.7">OUT</text>
<text x="59.2" y="46.3">3</text>
<text x="65.6" y="44.8">+5V</text>
<text x="109.6" y="44.1">+5V</text>
<text x="115.8" y="47.8">2</text>
<text x="124.2" y="47.8">1</text>
<text x="138.5" y="44.1">12</text>
<text x="138.5" y="46.3">13</text>
<text x="140.8" y="44.4">PB0 (PCINT0/CLK0/ICP1)</text>
<text x="140.8" y="46.7">PB1 (PCINT1/OC1A)</text>
<text x="168.6" y="46.7">AREF</text>
<text x="172.6" y="46.3">20</text>
<text x="232.1" y="42.6">+5V</text>
<text x="13.2" y="48.5">J</text>
<text x="24.1" y="49.3">2</text>
<text x="45.9" y="50.4" transform="rotate(90 45.9 50.4)">+</text>
<text x="53.5" y="48.2">GND</text>
<text x="53.8" y="50.4">2</text>
<text x="55.3" y="50.4">7805</text>
<text x="115.8" y="50.8">4</text>
<text x="115.8" y="53.8">6</text>
<text x="124.2" y="50.8">3</text>
<text x="124.2" y="53.8">5</text>
<text x="138.5" y="48.6">14</text>
<text x="138.5" y="50.8">15</text>
<text x="138.5" y="53">16</text>
<text x="140.8" y="48.9">PB2 (PCINT2/SS/OC1B)</text>
<text x="140.8" y="51.2">PB3 (PCINT3/OC2A/MOSI)</text>
<text x="140.8" y="53.4">PB4 (PCINT4/MISO)</text>
<text x="168.5" y="48.9">AVCC</text>
<text x="169.1" y="51.2">GND</text>
<text x="172.6" y="50.8">21</text>
<text x="172.6" y="48.6">18</text>
<text x="265.7" y="48.5">J</text>
<text x="138.5" y="55.3">17</text>
<text x="139.1" y="57.5">7</text>
<text x="139.1" y="59.8">8</text>
<text x="140.8" y="57.9">PB6 (PCINT6/XTAL1/TOSC1)</text>
<text x="140.8" y="55.6">PB5 (SCK/PCINT5)</text>
<text x="168.6" y="57.9">ADC6</text>
<text x="172.6" y="57.5">19</text>
<text x="172.6" y="59.8">22</text>
<text x="186.6" y="56">+5V</text>
<text x="233.5" y="59.4">8</text>
<text x="13.3" y="63.4">I</text>
<text x="20" y="62.7">+5V</text>
<text x="140.8" y="60.1">PB7 (PCINT7/XTAL2/TOSC2)</text>
<text x="168.6" y="60.1">ADC7</text>
<text x="228" y="65">3</text>
<text x="228" y="62.7">4</text>
<text x="229.7" y="65">DE</text>
<text x="229.7" y="62.7">DI</text>
<text x="232.2" y="61.3">Vcc</text>
<text x="235.7" y="62">A</text>
<text x="237.6" y="62">6</text>
<text x="243.5" y="62">1</text>
<text x="243.5" y="65">2</text>
<text x="265.8" y="63.4">I</text>
<text x="138.5" y="66.5">30</text>
<text x="138.5" y="68.7">31</text>
<text x="138.5" y="71">32</text>
<text x="140.8" y="66.9">PD0 (RXD/PCINT16)</text>
<text x="140.8" y="69.1">PD1 (TXD/PCINT17)</text>
<text x="140.8" y="71.3">PD2 (INT0/PCINT18)</text>
<text x="161.3" y="69.1">(ADC0/PCINT8) PC0</text>
<text x="161.3" y="71.3">(ADC1/PCINT9) PC1</text>
<text x="172.6" y="68.7">23</text>
<text x="172.6" y="71">24</text>
<text x="228" y="67.2">1</text>
<text x="228" y="69.5">2</text>
<text x="229.7" y="67.2">RO</text>
<text x="229.7" y="69.5">RE</text>
<text x="232.6" y="71">GND</text>
<text x="235.7" y="68">B</text>
<text x="237.6" y="68">7</text>
<text x="44.6" y="74.7">+5V</text>
<text x="109.6" y="74.7">+5V</text>
<text x="139.1" y="73.2">1</text>
<text x="139.1" y="75.4">2</text>
<text x="139.1" y="77.7">9</text>
<text x="140.8" y="73.6">PD3 (PCINT19/OC2B/INT1)</text>
<text x="140.8" y="75.8">PD4 (PCINT20/XCK/T0)</text>
<text x="160.7" y="73.6">(ADC2/PCINT10) PC2</text>
<text x="160.7" y="75.8">(ADC3/PCINT11) PC3</text>
<text x="172.6" y="73.2">25</text>
<text x="172.6" y="75.4">26</text>
<text x="172.6" y="77.7">27</text>
<text x="233.5" y="72.8">5</text>
<text x="265.6" y="77.6">H</text>
<text x="13.1" y="78.3">H</text>
<text x="79.6" y="83.3" transform="rotate(-90 79.6 83.3)">2</text>
<text x="81.8" y="83.3" transform="rotate(-90 81.8 83.3)">1</text>
<text x="84" y="83.3" transform="rotate(-90 84 83.3)">32</text>
<text x="86.3" y="83.3" transform="rotate(-90 86.3 83.3)">31</text>
<text x="92.3" y="83.3">27</text>
<text x="138.5" y="79.9">10</text>
<text x="138.5" y="82.2">11</text>
<text x="140.8" y="78.1">PD5 (PCINT21/OC0B/T1)</text>
<text x="140.8" y="80.3">PD6 (PCINT22/OC0A/AIN0)</text>
<text x="140.8" y="82.5">PD7 (PCINT23/AIN1)</text>
<text x="158.2" y="78.1">(ADC4/SDA/PCINT12) PC4</text>
<text x="158.3" y="80.3">(ADC5/SCL/PCINT13) PC5</text>
<text x="160" y="82.5">(RESET/PCINT14) PC6</text>
<text x="172.6" y="79.9">28</text>
<text x="172.6" y="82.2">29</text>
<text x="31.7" y="88.2">f1</text>
<text x="32.5" y="86.3">18</text>
<text x="34.5" y="88.2">g1</text>
<text x="35.5" y="86.3">17</text>
<text x="37.5" y="88.2">a1</text>
<text x="38.5" y="86.3">16</text>
<text x="40.5" y="88.2">b1</text>
<text x="41.5" y="86.3">15</text>
<text x="43" y="88.2">CA1</text>
<text x="44.4" y="86.3">14</text>
<text x="46" y="88.2">CA2</text>
<text x="47.4" y="86.3">13</text>
<text x="49.6" y="88.2">f2</text>
<text x="50.4" y="86.3">12</text>
<text x="52.4" y="88.2">a2</text>
<text x="53.4" y="86.3">11</text>
<text x="55.4" y="88.2">b2</text>
<text x="56.4" y="86.3">10</text>
<text x="73.4" y="88.9">4</text>
<text x="73.4" y="86.7">3</text>
<text x="75.1" y="89.6">OUT1</text>
<text x="75.1" y="87.3">OUT0</text>
<text x="79.9" y="85.8" transform="rotate(-90 79.9 85.8)">A3</text>
<text x="82.2" y="85.8" transform="rotate(-90 82.2 85.8)">A2</text>
<text x="84.4" y="85.8" transform="rotate(-90 84.4 85.8)">A1</text>
<text x="86.7" y="85.8" transform="rotate(-90 86.7 85.8)">A0</text>
<text x="90.7" y="85.2">VCC</text>
<text x="94.6" y="89.3">OUT9</text>
<text x="94.6" y="87.1">OUT8</text>
<text x="98.6" y="88.9">15</text>
<text x="98.6" y="86.7">14</text>
<text x="153.4" y="85.9">GND GND</text>
<text x="155" y="87.8">5</text>
<text x="158" y="87.8">3</text>
<text x="13" y="93.3">G</text>
<text x="73.4" y="95.6">8</text>
<text x="73.4" y="93.4">6</text>
<text x="73.4" y="91.1">5</text>
<text x="75.1" y="94">OUT3</text>
<text x="75.1" y="91.8">OUT2</text>
<text x="94" y="93.8">OUT11</text>
<text x="94" y="91.5">OUT10</text>
<text x="98.6" y="95.7">19</text>
<text x="98.6" y="93.4">17</text>
<text x="98.6" y="91.2">16</text>
<text x="230.2" y="93.4">3</text>
<text x="232" y="94">VOUT</text>
<text x="234.9" y="95.6">GND</text>
<text x="238.4" y="94">VIN</text>
<text x="241.3" y="93.4">2</text>
<text x="246.3" y="90.4">+5V</text>
<text x="265.5" y="92.5">G</text>
<text x="72.8" y="100.1">10</text>
<text x="73.4" y="97.9">9</text>
<text x="75.1" y="100.8">OUT6</text>
<text x="75.1" y="98.5">OUT5</text>
<text x="75.1" y="96.3">OUT4</text>
<text x="94" y="100.5">OUT14</text>
<text x="94" y="98.3">OUT13</text>
<text x="94" y="96">OUT12</text>
<text x="98.6" y="100.1">21</text>
<text x="98.6" y="97.9">20</text>
<text x="135.7" y="98.6">+5V</text>
<text x="235.1" y="97.5">1</text>
<text x="31.5" y="106.8">e1</text>
<text x="34.5" y="106.8">d1</text>
<text x="37.5" y="106.8">c1</text>
<text x="40.2" y="106.8">dp1</text>
<text x="43.5" y="106.8">e2</text>
<text x="46.5" y="106.8">d2</text>
<text x="49.5" y="106.8">g2</text>
<text x="52.5" y="106.8">c2</text>
<text x="55.1" y="106.8">dp2</text>
<text x="72.8" y="102.3">11</text>
<text x="75.1" y="103">OUT7</text>
<text x="94" y="102.8">OUT15</text>
<text x="94.6" y="106">REXT</text>
<text x="98.6" y="102.4">22</text>
<text x="98.6" y="105.3">30</text>
<text x="199.9" y="106.8">+5V</text>
<text x="265.6" y="107.5">F</text>
<text x="13.1" y="108.2">F</text>
<text x="32.5" y="108.7">1</text>
<text x="35.5" y="108.7">2</text>
<text x="38.5" y="108.7">3</text>
<text x="41.5" y="108.7">4</text>
<text x="44.4" y="108.7">5</text>
<text x="47.4" y="108.7">6</text>
<text x="50.4" y="108.7">7</text>
<text x="53.4" y="108.7">8</text>
<text x="56.4" y="108.7">9</text>
<text x="78.1" y="110.6" transform="rotate(-90 78.1 110.6)">25</text>
<text x="78.4" y="108.3" transform="rotate(-90 78.4 108.3)">SCL</text>
<text x="80.3" y="110.6" transform="rotate(-90 80.3 110.6)">26</text>
<text x="80.7" y="108.3" transform="rotate(-90 80.7 108.3)">SDA</text>
<text x="82.5" y="110.6" transform="rotate(-90 82.5 110.6)">24</text>
<text x="82.9" y="108.3" transform="rotate(-90 82.9 108.3)">RESET</text>
<text x="86.7" y="109.8" transform="rotate(-90 86.7 109.8)">7</text>
<text x="87.8" y="108.4" transform="rotate(-90 87.8 108.4)">GND</text>
<text x="88.9" y="110.6" transform="rotate(-90 88.9 110.6)">18</text>
<text x="90" y="108.4" transform="rotate(-90 90 108.4)">GND</text>
<text x="91.2" y="110.6" transform="rotate(-90 91.2 110.6)">23</text>
<text x="92.3" y="108.4" transform="rotate(-90 92.3 108.4)">GND</text>
<text x="93.8" y="110.6" transform="rotate(-90 93.8 110.6)">33</text>
<text x="94.1" y="108.3" transform="rotate(-90 94.1 108.3)">EP</text>
<text x="229.5" y="118">1</text>
<text x="231.2" y="118.7">VCC</text>
<text x="241.4" y="118.7">DIO0</text>
<text x="245" y="118">20</text>
<text x="13.1" y="123.2">E</text>
<text x="199.4" y="124.4">14</text>
<text x="206" y="124.4">1</text>
<text x="229.5" y="120.3">2</text>
<text x="229.5" y="122.5">3</text>
<text x="229.5" y="124.8">4</text>
<text x="231.2" y="120.9">DOUT</text>
<text x="231.2" y="123.2">DIN</text>
<text x="231.2" y="125.4">DO8</text>
<text x="241.4" y="125.4">DIO3</text>
<text x="241.4" y="123.2">DIO2</text>
<text x="241.4" y="121">DIO1</text>
<text x="245" y="124.8">17</text>
<text x="245" y="122.5">18</text>
<text x="245" y="120.3">19</text>
<text x="265.6" y="122.4">E</text>
<text x="196" y="130.7">13</text>
<text x="198.3" y="131.4">B1</text>
<text x="199.5" y="126.3">VCCB</text>
<text x="205.4" y="126.3">VCCA</text>
<text x="208.2" y="131.4">A1</text>
<text x="210.7" y="130.7">2</text>
<text x="229.5" y="127">5</text>
<text x="229.5" y="129.2">6</text>
<text x="229.5" y="131.5">7</text>
<text x="231.2" y="129.9">PWM0/RSSI</text>
<text x="231.2" y="127.7">RESET</text>
<text x="240.1" y="129.9">ASSOC</text>
<text x="241.7" y="127.7">RTS</text>
<text x="245" y="131.5">14</text>
<text x="245" y="129.2">15</text>
<text x="245" y="127">16</text>
<text x="105.1" y="133">+5V</text>
<text x="170.1" y="133">+5V</text>
<text x="196" y="133.7">12</text>
<text x="196" y="136.7">11</text>
<text x="198.3" y="134.4">B2</text>
<text x="198.3" y="137.4">B3</text>
<text x="208.2" y="134.4">A2</text>
<text x="208.2" y="137.4">A3</text>
<text x="210.7" y="133.7">3</text>
<text x="210.7" y="136.7">4</text>
<text x="229.5" y="133.7">8</text>
<text x="229.5" y="136">9</text>
<text x="231.2" y="132.1">PWM1</text>
<text x="231.2" y="134.4">N.C.</text>
<text x="231.2" y="136.6">DTR</text>
<text x="238.5" y="134.4">ON/SLEEP</text>
<text x="241" y="132.2">VREF</text>
<text x="241.7" y="136.7">CTS</text>
<text x="245" y="136">12</text>
<text x="245" y="133.7">13</text>
<text x="265.6" y="137.4">D</text>
<text x="13.1" y="138.1">D</text>
<text x="140.1" y="141.6" transform="rotate(-90 140.1 141.6)">2</text>
<text x="142.3" y="141.6" transform="rotate(-90 142.3 141.6)">1</text>
<text x="144.6" y="141.6" transform="rotate(-90 144.6 141.6)">32</text>
<text x="146.8" y="141.6" transform="rotate(-90 146.8 141.6)">31</text>
<text x="151.3" y="143.5">VCC</text>
<text x="152.8" y="141.6">27</text>
<text x="196" y="139.7">10</text>
<text x="198.3" y="140.3">B4</text>
<text x="200.2" y="143.4">OE</text>
<text x="203.2" y="143.4">EP</text>
<text x="205.7" y="143.4">GND</text>
<text x="208.2" y="140.3">A4</text>
<text x="210.7" y="139.7">5</text>
<text x="228.9" y="138.2">10</text>
<text x="231.2" y="138.9">GND</text>
<text x="241.4" y="138.9">DIO4</text>
<text x="245" y="138.2">11</text>
<text x="92.2" y="146.5">f1</text>
<text x="93" y="144.6">18</text>
<text x="95" y="146.5">g1</text>
<text x="96" y="144.6">17</text>
<text x="98" y="146.5">a1</text>
<text x="99" y="144.6">16</text>
<text x="101" y="146.5">b1</text>
<text x="102" y="144.6">15</text>
<text x="103.5" y="146.5">CA1</text>
<text x="105" y="144.6">14</text>
<text x="106.5" y="146.5">CA2</text>
<text x="107.9" y="144.6">13</text>
<text x="110.1" y="146.5">f2</text>
<text x="110.9" y="144.6">12</text>
<text x="113" y="146.5">a2</text>
<text x="113.9" y="144.6">11</text>
<text x="115.9" y="146.5">b2</text>
<text x="116.9" y="144.6">10</text>
<text x="133.9" y="149.4">5</text>
<text x="133.9" y="147.2">4</text>
<text x="133.9" y="144.9">3</text>
<text x="135.6" y="147.8">OUT1</text>
<text x="135.6" y="145.6">OUT0</text>
<text x="140.4" y="144" transform="rotate(-90 140.4 144)">A3</text>
<text x="142.7" y="144" transform="rotate(-90 142.7 144)">A2</text>
<text x="144.9" y="144" transform="rotate(-90 144.9 144)">A1</text>
<text x="147.2" y="144" transform="rotate(-90 147.2 144)">A0</text>
<text x="154.5" y="149.8">OUT10</text>
<text x="155.1" y="147.6">OUT9</text>
<text x="155.1" y="145.3">OUT8</text>
<text x="159.1" y="149.4">16</text>
<text x="159.1" y="147.2">15</text>
<text x="159.1" y="145">14</text>
<text x="200" y="145.3">8</text>
<text x="202.4" y="145.3">15</text>
<text x="206" y="145.3">7</text>
<text x="13.1" y="153.1">C</text>
<text x="133.9" y="153.9">8</text>
<text x="133.9" y="151.6">6</text>
<text x="135.6" y="154.5">OUT4</text>
<text x="135.6" y="152.3">OUT3</text>
<text x="135.6" y="150.1">OUT2</text>
<text x="154.5" y="154.3">OUT12</text>
<text x="154.5" y="152.1">OUT11</text>
<text x="159.1" y="153.9">19</text>
<text x="159.1" y="151.7">17</text>
<text x="265.6" y="152.3">C</text>
<text x="133.3" y="160.6">11</text>
<text x="133.3" y="158.4">10</text>
<text x="133.9" y="156.1">9</text>
<text x="135.6" y="161.3">OUT7</text>
<text x="135.6" y="159">OUT6</text>
<text x="135.6" y="156.8">OUT5</text>
<text x="154.5" y="161">OUT15</text>
<text x="154.5" y="158.8">OUT14</text>
<text x="154.5" y="156.5">OUT13</text>
<text x="159.1" y="160.6">22</text>
<text x="159.1" y="158.4">21</text>
<text x="159.1" y="156.2">20</text>
<text x="13.1" y="168">B</text>
<text x="92" y="165.1">e1</text>
<text x="93" y="167">1</text>
<text x="95" y="165.1">d1</text>
<text x="96" y="167">2</text>
<text x="98" y="165.1">c1</text>
<text x="99" y="167">3</text>
<text x="100.7" y="165.1">dp1</text>
<text x="102" y="167">4</text>
<text x="104" y="165.1">e2</text>
<text x="105" y="167">5</text>
<text x="107" y="165.1">d2</text>
<text x="107.9" y="167">6</text>
<text x="110" y="165.1">g2</text>
<text x="110.9" y="167">7</text>
<text x="113" y="165.1">c2</text>
<text x="113.9" y="167">8</text>
<text x="115.6" y="165.1">dp2</text>
<text x="116.9" y="167">9</text>
<text x="139" y="166.5" transform="rotate(-90 139 166.5)">SCL</text>
<text x="141.2" y="166.5" transform="rotate(-90 141.2 166.5)">SDA</text>
<text x="143.4" y="166.5" transform="rotate(-90 143.4 166.5)">RESET</text>
<text x="148.3" y="166.7" transform="rotate(-90 148.3 166.7)">GND</text>
<text x="150.5" y="166.7" transform="rotate(-90 150.5 166.7)">GND</text>
<text x="152.8" y="166.7" transform="rotate(-90 152.8 166.7)">GND</text>
<text x="154.6" y="166.5" transform="rotate(-90 154.6 166.5)">EP</text>
<text x="155.1" y="164.3">REXT</text>
<text x="159.1" y="163.6">30</text>
<text x="265.6" y="167.2">B</text>
<text x="138.6" y="168.9" transform="rotate(-90 138.6 168.9)">25</text>
<text x="140.8" y="168.9" transform="rotate(-90 140.8 168.9)">26</text>
<text x="143.1" y="168.9" transform="rotate(-90 143.1 168.9)">24</text>
<text x="147.2" y="168.1" transform="rotate(-90 147.2 168.1)">7</text>
<text x="149.4" y="168.8" transform="rotate(-90 149.4 168.8)">18</text>
<text x="151.7" y="168.8" transform="rotate(-90 151.7 168.8)">23</text>
<text x="154.3" y="168.9" transform="rotate(-90 154.3 168.9)">33</text>
<text x="13.1" y="182.9">A</text>
<text x="209.2" y="185.6">FILE:</text>
<text x="209.2" y="183.4">TITLE</text>
<text x="236.1" y="185.6">REVISION:</text>
<text x="265.6" y="182.2">A</text>
<text x="19.9" y="189.6">1</text>
<text x="34.8" y="189.6">2</text>
<text x="49.8" y="189.6">3</text>
<text x="64.7" y="189.6">4</text>
<text x="79.6" y="189.6">5</text>
<text x="94.6" y="189.6">6</text>
<text x="109.5" y="189.6">7</text>
<text x="124.5" y="189.6">8</text>
<text x="139.4" y="189.6">9</text>
<text x="154" y="189.6">10</text>
<text x="169" y="189.6">11</text>
<text x="183.9" y="189.6">12</text>
<text x="198.9" y="189.6">13</text>
<text x="209.2" y="187.9">PAGE</text>
<text x="213.8" y="189.6">14</text>
<text x="221.9" y="187.9">OF</text>
<text x="228.7" y="189.6">15</text>
<text x="236.1" y="187.9">DRAWN BY:</text>
<text x="243.7" y="189.6">16</text>
<text x="258.6" y="189.6">17</text>
</g>
<g font-size=".9">
<text x="117.6" y="51.4">MOSI</text>
<text x="118.2" y="48.4">5V</text>
<text x="120.6" y="48.4">MISO</text>
<text x="120.8" y="51.4">SCK</text>
<text x="117.7" y="54.4">GND</text>
<text x="120.8" y="54.4">RST</text>
</g>
<g font-size=".7">
<text x="82.2" y="41.8" transform="rotate(90 82.2 41.8)">1</text>
<text x="70.2" y="47.1" transform="rotate(-90 70.2 47.1)">3</text>
<text x="82.2" y="47.8" transform="rotate(90 82.2 47.8)">8</text>
<text x="213.7" y="47.8" transform="rotate(-90 213.7 47.8)">4</text>
<text x="70.2" y="53" transform="rotate(-90 70.2 53)">2</text>
<text x="82.2" y="49.7" transform="rotate(90 82.2 49.7)">7</text>
<text x="213.7" y="53.8" transform="rotate(-90 213.7 53.8)">1</text>
<text x="82.2" y="55.6" transform="rotate(90 82.2 55.6)">2</text>
<text x="82.2" y="59" transform="rotate(90 82.2 59)">3</text>
<text x="188.3" y="58.3" transform="rotate(90 188.3 58.3)">4</text>
<text x="219.6" y="56" transform="rotate(-90 219.6 56)">4</text>
<text x="82.2" y="65" transform="rotate(90 82.2 65)">6</text>
<text x="188.3" y="64.2" transform="rotate(90 188.3 64.2)">5</text>
<text x="219.6" y="62" transform="rotate(-90 219.6 62)">1</text>
<text x="222.6" y="71.7" transform="rotate(-90 222.6 71.7)">3</text>
<text x="222.6" y="77.7" transform="rotate(-90 222.6 77.7)">2</text>
<text x="136" y="102.3" transform="rotate(-90 136 102.3)">3</text>
<text x="141.2" y="102.3" transform="rotate(-90 141.2 102.3)">4</text>
<text x="136" y="108.3" transform="rotate(-90 136 108.3)">2</text>
<text x="141.2" y="108.3" transform="rotate(-90 141.2 108.3)">1</text>
<text x="223.4" y="148.7" transform="rotate(-90 223.4 148.7)">3</text>
<text x="236.1" y="148.7" transform="rotate(-90 236.1 148.7)">4</text>
<text x="223.4" y="154.6" transform="rotate(-90 223.4 154.6)">2</text>
<text x="236.1" y="154.6" transform="rotate(-90 236.1 154.6)">1</text>
</g>
</svg>
